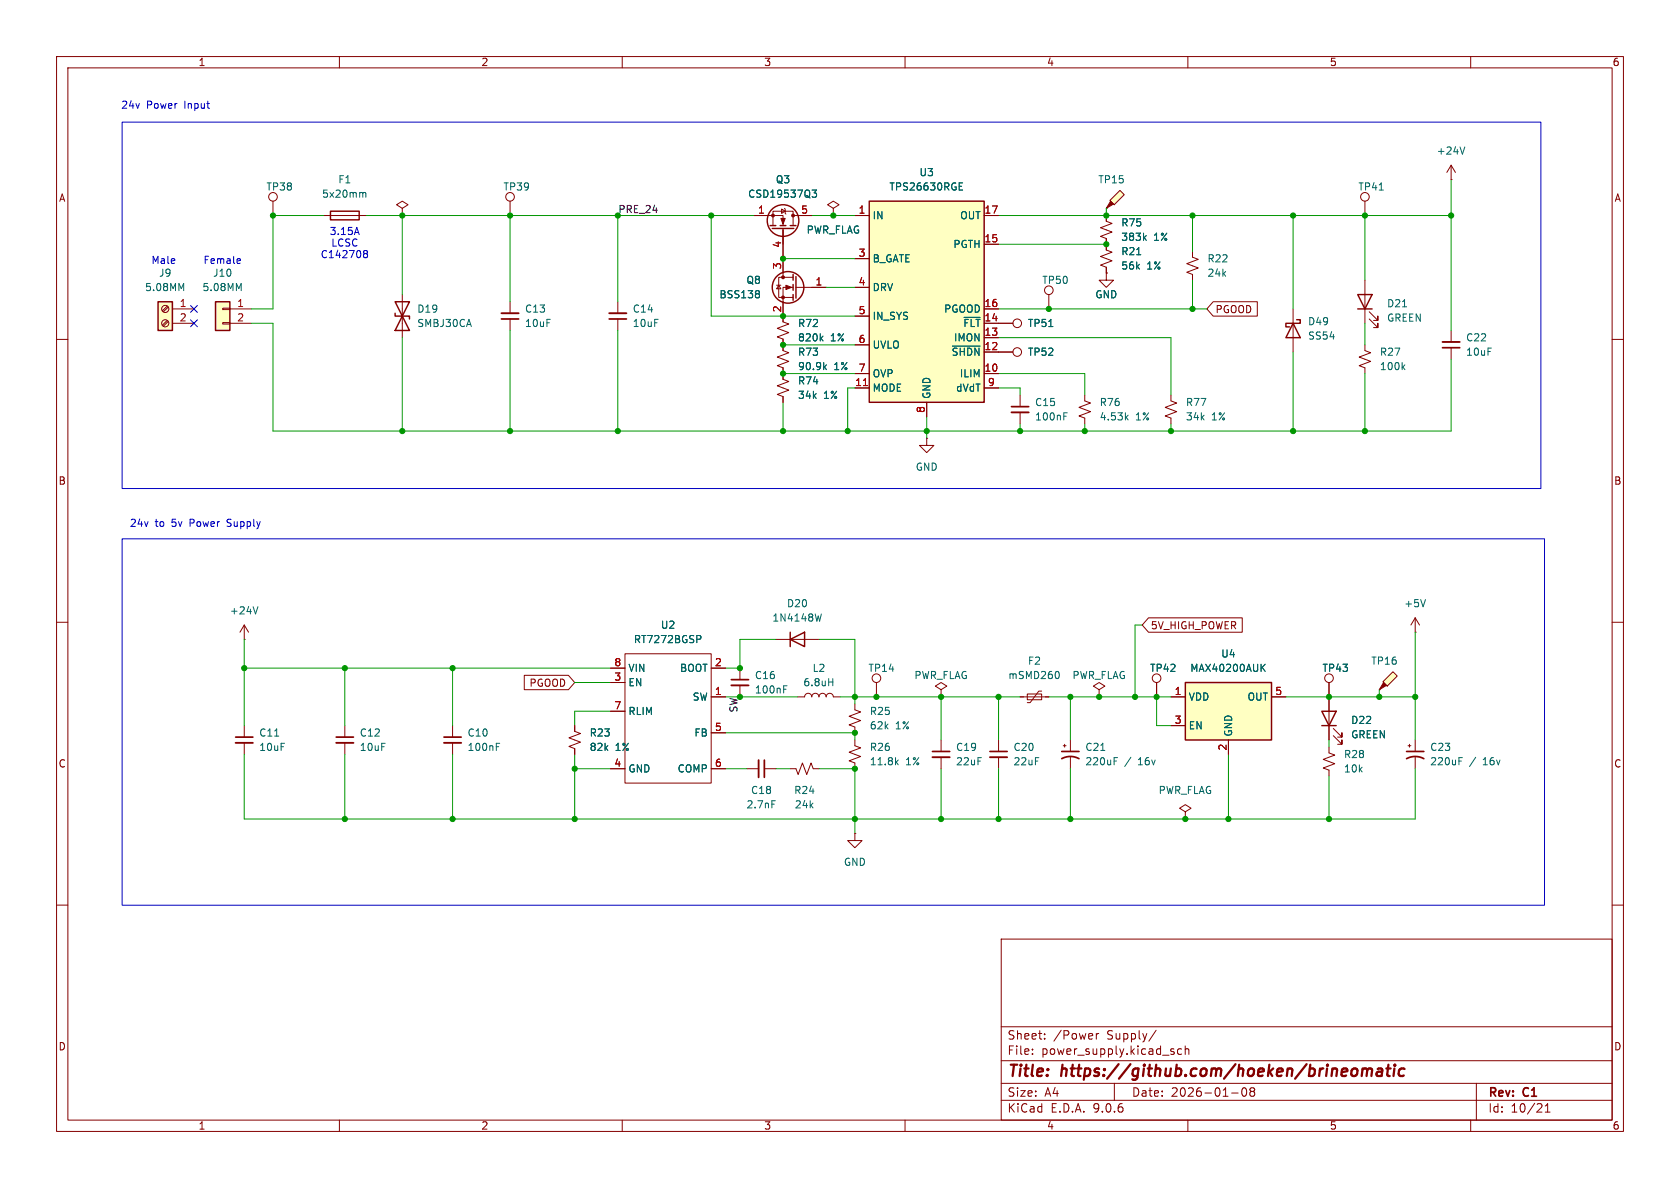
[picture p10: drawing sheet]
<svg xmlns="http://www.w3.org/2000/svg" width="297mm" height="210mm" viewBox="0 0 297 210" stroke-linecap="round" stroke-linejoin="round" font-family="sans-serif">
<g fill="none" stroke="#840000" stroke-width=".18">
<path d="M10 10h277v190h-277zM12 12h273v186h-273zM60 10v2M110 10v2M160 10v2M210 10v2M260 10v2M48.3 35.6v2.5M57.1 38.1h7.7M71.1 52.1v7.6M10 60h2M138.4 61v1l1 .4-2 .7 2 .8-2 .7 1 .4v2.1l1 .3-2 .8 2 .8-2 .7 1 .4v1"/>
<path d="M241.3 61v1l1 .4-2 .7 2 .8-2 .7 1 .4v1M285 60h2M10 110h2M43.2 113h.1M43.2 110.5l-.8 1.3M43.2 110.5l.7 1.3M43.2 110.5v2.5M285 110h2M80 128.3v2M80 131.3v2.1M101.6 128.3v1l1 .4-2 .7 2 .8-2 .8 1 .3v1.1M248.9 131.8h.5"/>
<path d="M249.2 131.6v.5M250.2 130.8v2M250.2 133.9v2M209.5 143.5l1.1-.6-1.1-.7-1 .7 1 .6v1.3M209.5 144.8h.1M10 160h2M177 166h108v32h-108zM285 160h2M60 198v2M110 198v2M160 198v2M177 194.5h108"/>
<path d="M177 191.5h108M177 187.5h108M177 181.5h108M182.5 186.3v.1M182.5 185.5v.1M184.7 183.6v.1M184.7 182.8v.1M193.8 182.7v1M194.2 182.7l-.2 .1-.2 .2M197 191.5v3M204.4 182.1l-1.3 2M207.4 185.9l.2 .2-.2 .3"/>
<path d="M207.4 185.4l.1 .1M208.9 185.5l-.4-.1-.3 .3v.4l.1 .2h.6M209.5 185.5l.2-.1 .4 .1 .1 .9M209.5 184.9v1.5M210 198v2M217.7 193.2h1.2M219.7 192.4a.81 .81 0 0 0 .3 1.4l.2-.1 .2-.5-.2-.8M221 192.4v.3l.2 .2M221.2 192.9l-.2 .3v.5l.2 .1 .5-.1 .1-.2-.1-.4-.2-.2M221.2 192.9h.3M221.7 192.4l.1 .3-.3 .2M260 198v2"/>
<path d="M261 191.5v6.5M273.2 196.6h.8M273.2 195.5l.4-.4v1.5"/>
<circle cx="48.3" cy="34.8" r=".76"/>
</g>
<g fill="none" stroke="#840000" stroke-width=".4">
<path d="M240.9 189.1a.49 .49 0 0 1 .8 .1M240.9 188.9l-.2 1.3M241.7 189.2a.5 .5 0 0 1 .8-.2l-.1 1.2M241.7 189.2l-.1 1M243.6 189l.2-.1 .5 .1v1.2M244.4 189.4h-.7a.4 .4 0 0 0-.4 .4 .4 .4 0 0 0 .3 .4l.7-.1M245.1 188.9h.7M245.5 188.2l-.3 1.7 .1 .2 .4 .1M246.5 188.9l-.2 1.3M246.6 188.2v.2M246.6 188.2l-.1 .1 .1 .1M246.6 188.2l.1 .1-.1 .1"/>
<path d="M248.3 189a.66 .66 0 0 0-1 .3v.5l.1 .3 .2 .1 .6-.1"/>
</g>
<path d="M64.1 34.1v.1M64.1 34.2v.7M64.1 34.2l.2-.2 .3 .1 .1 .8M145.7 64.9l.4 .4M146.1 64.5l-.5 .5M248 64.9l.4 .4M248.4 64.5l-.5 .5M45.6 107.3l-.4 1.2M87.7 132h.5M87.7 131.4h.6M257.9 134.5h.4M257.9 133.9h.6" fill="none" stroke="#006464" stroke-width=".18"/>
<path d="M78.5 130.3h3M248.7 134.1a3.2 3.2 0 0 1 3 0M248.7 132.8h3" fill="none" stroke="#840000" stroke-width=".3"/>
<path d="M78.5 131.3h3" fill="none" stroke="#840000" stroke-width=".33"/>
<path d="M58.4 37.3h5.1v1.6h-5.1zM69.8 53.3h2.6l-2.6 5.1h2.6zM69.8 55.4v.5h2.6v.5" fill="none" stroke="#840000" stroke-width=".25"/>
<path d="M38.1 53.3h2.5v5.1h-2.5z" fill="#ffffc2"/>
<path d="M38.1 53.3h2.5v5.1h-2.5z" fill="none" stroke="#840000" stroke-width=".25"/>
<path d="M39.4 54.5h1.2v.2h-1.2zM39.4 57h1.2v.3h-1.2zM40.6 54.6h3.8M40.6 57.2h3.8M43.2 128.3v2M43.2 131.3v2.1M61 128.3v2M61 131.3v2.1M151.1 147.3v1.3h1.3l-1.3 1.3-1.2-1.3h1.2M151.1 147.3h.1" fill="none" stroke="#840000" stroke-width=".18"/>
<path d="M42.2 51l.4-.9v1.3M48.6 130.1h.7" fill="none" stroke="#006464" stroke-width=".18"/>
<path d="M41.7 130.3h3M59.4 130.3h3.1" fill="none" stroke="#840000" stroke-width=".3"/>
<path d="M41.7 131.3h3M59.4 131.3h3.1" fill="none" stroke="#840000" stroke-width=".33"/>
<path d="M27.9 53.3h2.6v5.1h-2.6z" fill="#ffffc2"/>
<path d="M27.9 53.3h2.6v5.1h-2.6z" fill="none" stroke="#840000" stroke-width=".25"/>
<g fill="none" stroke="#840000" stroke-width=".18">
<path d="M29.6 54.1l-.9 .8M29.6 56.6l-.9 .9M29.7 54.3l-.8 .8M29.7 56.8l-.8 .9M30.5 54.6h3.8M30.5 57.2h3.8"/>
<circle cx="29.2" cy="54.6" r=".63"/>
<circle cx="29.2" cy="57.1" r=".63"/>
</g>
<path d="M32.1 51l.4-.9v1.3" fill="none" stroke="#006464" stroke-width=".18"/>
<path d="M153.7 35.6h20.3v35.5h-20.3z" fill="#ffffc2"/>
<path d="M153.7 35.6h20.3v35.5h-20.3z" fill="none" stroke="#840000" stroke-width=".25"/>
<g fill="none" stroke="#840000" stroke-width=".18">
<path d="M151.1 38.1h2.6M174 38.1h2.5M151.1 45.7h2.6M151.1 50.8h2.6M151.1 55.9h2.6M174 43.2h2.5M174 54.6h2.5M174 57.2h2.5M174 59.7h2.5M151.1 61h2.6M151.1 66h2.6M151.1 68.6h2.6"/>
<path d="M163.8 71.1v2.6M174 66h2.5M174 68.6h2.5M174 62.2h2.5"/>
</g>
<path d="M152.6 68.2h.8" fill="none" stroke="#a90000" stroke-width=".18"/>
<path d="M169.6 32.9h.4M169.6 33.6h.6M169.6 32.3h.6M170.4 56.1h2.9M168.4 61.2h4.9" fill="none" stroke="#006464" stroke-width=".18"/>
<path d="M198 33.7l.8 .7-1.8 1.8-.8-.8z" fill="#ffffc2"/>
<g fill="#840000" stroke="#840000" stroke-width=".18">
<path d="M196.3 35.6l.5 .5-1.2 .7z"/>
<path d="M138 38.6h.8l-.4 1z"/>
<path d="M138.9 50.4l1.1 .4-1.1 .4z"/>
<circle cx="140.2" cy="38.1" r=".25"/>
<circle cx="136.7" cy="38.1" r=".25"/>
<circle cx="138.4" cy="49" r=".25"/>
<circle cx="138.4" cy="52.6" r=".25"/>
</g>
<g fill="none" stroke="#840000" stroke-width=".18">
<path d="M71.1 36.8l1-.6-1-.6-1 .6 1 .6v1.3M71.1 38.1h.1M90.2 35.6v2.5M133.3 38.1h5.1v1.8M136.7 39.9v-2.6h3.5v2.6M138.2 37l.6 .3-.6 .4zM138.7 36.8l.1 .2v.7l.1 .1M140.2 38.1h3.3M195.6 36.8h.1M198 33.7l.8 .7-1.8 1.8-.8-.8zM256.5 31.8h.1M256.5 29.2l-.7 1.3"/>
<path d="M256.5 29.2l.8 1.3M256.5 29.2v2.6M90.2 53.3v2.1M90.2 56.4v2M109.2 53.3v2.1M109.2 56.4v2M137.3 50.4h.7M137.7 50.4l.3 .7h-.7zM138.4 40.4v8.6M140.2 50.8h-1.8v6.1l1 .4-2 .7 2 .8-2 .8 1 .3v1.1M140.2 49h-2.5v3.6h2.5M140.7 50.8h5.3"/>
<path d="M228.6 54.6v7.6M256.5 58.4v2.1M256.5 61.5v2M107.9 118.1h2.6M110.5 115.6h15.2v22.8h-15.2zM125.7 118.1h2.6M130.8 118.1v2M137.2 113h7.6M107.9 120.7h2.6M107.9 125.7h2.6M107.9 135.9h2.6M125.7 135.9h2.6"/>
<path d="M125.7 123.2h2.6M125.7 129.5h2.6M130.8 121.2v2M132.1 135.9h2M135.1 135.9h2.1M204.5 120.7v2.5"/>
<circle cx="90.2" cy="34.8" r=".76"/>
<circle cx="204.5" cy="119.9" r=".76"/>
</g>
<path d="M143.6 33.6h.8l-.5 .5 .4 .1v.5l-.2 .2-.5-.1M259 26l-.5 1.2M134 51.4l.3 .2-.3 .3 .3 .3v.2l-.3 .2M145.1 59.8l.4 .5M145.5 59.4l-.5 .5M123.7 112.3l.2 .3v.3l-.2 .1M145.2 108.5l-.3 1.3M138.5 121.8h.5M138.5 121.2h.6M136.5 141.5h.6" fill="none" stroke="#006464" stroke-width=".18"/>
<path d="M88.6 56.4h3.1M107.7 56.4h3M255 61.5h3.1M129.3 120.1h3M135.1 134.4v3" fill="none" stroke="#840000" stroke-width=".3"/>
<path d="M88.6 55.4h3.1M107.7 55.4h3M255 60.5h3.1M129.3 121.2h3M134.1 134.4v3" fill="none" stroke="#840000" stroke-width=".33"/>
<g fill="none" stroke="#840000" stroke-width=".25">
<path d="M136.1 39.9h1.1M137.9 39.9h1M139.7 39.9h1M136.5 40.4h3.8M140.2 48.5v1M140.2 50.3v1M140.2 52.1v1M140.7 48.9v3.8M228.6 57.2l1.3 2.5h-2.6zM229.2 56.5h.7v.7h-2.6v.6h.7M139.7 113l2.5-1.2v2.5zM139.7 111.8v2.5"/>
<circle cx="138.4" cy="39" r="2.79"/>
<circle cx="139.3" cy="50.8" r="2.79"/>
</g>
<path d="M209.5 120.7h15.3v10.1h-15.3z" fill="#ffffc2"/>
<path d="M209.5 120.7h15.3v10.1h-15.3zM233.7 125.7h2.5l-1.3 2.6zM233.7 128.3h2.5" fill="none" stroke="#840000" stroke-width=".25"/>
<g fill="none" stroke="#840000" stroke-width=".18">
<path d="M147.3 36.8l1-.6-1-.6-1 .6 1 .6v1.3M147.3 38.1h.1M195.6 38.1v1l1 .4-2 .8 2 .7-2 .8 1 .4v2l1 .4-2 .7 2 .8-2 .8 1 .3v1.1M176.5 57.2h2.6M185.4 52.1v2.5M195.6 48.3v1.2h1.2l-1.2 1.3-1.3-1.3h1.3M195.6 48.3h.1M210.8 44.5v1l1 .3-2 .8 2 .8-2 .7 1 .4v1M163.8 77.5v1.2h1.3l-1.3 1.3-1.2-1.3h1.2M163.8 77.5h.1M176.5 62.2h2.6M180.3 69.9v2"/>
<path d="M180.3 72.9v2M191.8 69.9v1l1 .3-2 .8 2 .8-2 .7 1 .4v1M207 69.9v1l1 .3-2 .8 2 .8-2 .7 1 .4v1M250.2 111.8h.1M250.2 109.2l-.8 1.3M250.2 109.2l.8 1.3M250.2 109.2v2.6M139.7 135.9h1l.4 1 .8-2 .7 2 .8-2 .4 1h1M141 123.2h1.2a.64 .64 0 0 1 .7-.6 .64 .64 0 0 1 .6 .6 .64 .64 0 0 1 .6-.6 .64 .64 0 0 1 .7 .6 .64 .64 0 0 1 .6-.6 .64 .64 0 0 1 .6 .6 .64 .64 0 0 1 .7-.6 .64 .64 0 0 1 .6 .6h1.3M151.1 124.5v1l1 .4-2 .7 2 .8-2 .7 1 .4v1M151.1 130.8v1l1 .4-2 .8 2 .7-2 .8 1 .4v1M154.9 120.7v2.5"/>
<path d="M166.4 121.9l1-.6-1-.6-1 .6 1 .6v1.3M166.4 123.2h.1M166.4 130.8v2M166.4 133.9v2M176.5 130.8v2M176.5 133.9v2M180.3 123.2h5.1M181.6 122.7h2.5v1h-2.5zM184.1 122.2h-.5l-1.5 2h-.5M188 131.8h.5M188.2 131.6v.5M189.2 130.8v2"/>
<path d="M189.2 133.9v2M194.3 121.9l1-.6-1-.6-1 .6 1 .6v1.3M194.3 123.2h.1M207 123.2h2.5M207 128.3h2.5M217.2 130.8v2.6M224.8 123.2h2.5M234.9 132.1v1l1.1 .4-2.1 .7 2.1 .8-2.1 .8 1 .3v1.1M234.9 120.7v10.1M235.7 130l1.5 1.6v-.8v.8h-.7M235.7 128.8l1.5 1.5v-.8v.8h-.7"/>
<circle cx="179.8" cy="57.1" r=".76"/>
<circle cx="185.4" cy="51.3" r=".76"/>
<circle cx="179.8" cy="62.2" r=".76"/>
<circle cx="154.9" cy="119.9" r=".76"/>
<circle cx="234.9" cy="119.9" r=".76"/>
</g>
<g fill="none" stroke="#006464" stroke-width=".18">
<path d="M185.4 57.7h.7M201 45h.7M202.3 42l.3 .5M202.6 41.6l-.4 .5M188.1 73.6h.4M188.1 73h.6M199.1 73.8l.3 .4M199.4 73.4l-.4 .5M147.2 120v1.2M187 118.7a.79 .79 0 0 1 0 1.3M223.1 118l.6 .7M223.7 117.4l-.8 .7"/>
<path d="M252 106l-.4 1.3M146.5 120.6h.7M158.4 134.7l.4 .5M158.8 134.4l-.5 .4M194.6 132.7h.7M197 134.5h.4M197 133.9h.6"/>
</g>
<path d="M178.8 71.9h3.1M164.8 132.8h3.1M175 132.8h3.1M187.7 134.1a3.2 3.2 0 0 1 3.1 0M187.7 132.8h3.1" fill="none" stroke="#840000" stroke-width=".3"/>
<path d="M178.8 72.9h3.1M164.8 133.9h3.1M175 133.9h3.1" fill="none" stroke="#840000" stroke-width=".33"/>
<path d="M244.5 120.5l1.8-1.8 .7 .8-1.8 1.8z" fill="#ffffc2"/>
<path d="M244.6 120.7l.5 .5-1.3 .7z" fill="#840000" stroke="#840000" stroke-width=".18"/>
<g fill="none" stroke="#840000" stroke-width=".18">
<path d="M133.3 38.1h2.6M141 38.1h2.5M147.3 38.1h.1M151.1 38.1h2.6M174 38.1h2.5M195.6 38.1v1M241.3 35.6v2.5M138.4 40.6v7.7M138.4 53.3v3.6M138.4 59.9v2.1M143.5 50.8h2.5M151.1 50.8h2.6"/>
<path d="M151.1 45.7h2.6M151.1 55.9h2.6M174 57.2h5.1M174 43.2h2.5M174 54.6h2.5M174 59.7h2.5M195.6 48.3h.1M195.6 42.2v2M195.6 47.2v1.1M214.5 53.3h7.8v2.6h-7.8l-1.1-1.3zM241.3 49.5v7.7M242.1 56.4l1.5 1.5v-.7v.7h-.8"/>
<path d="M242.1 55.1l1.5 1.5v-.7v.7h-.8M138.4 65v2.1M138.4 70.1v1M151.1 61h2.6M151.1 66h2.6M151.1 68.6h2.6M163.8 71.1v2.6M174 62.2h5.1M174 66h2.5M174 68.6h2.5M92.7 119.4h7.8l1.1 1.3-1.1 1.2h-7.8zM107.9 118.1h2.6"/>
<path d="M125.7 118.1h2.6M203 109.2h16.6v2.6h-16.6l-1.1-1.3zM101.6 128.3v1M101.6 132.3v1.1M107.9 120.7h2.6M107.9 125.7h2.6M107.9 135.9h2.6M125.7 123.2h2.6M125.7 135.9h2.6M125.7 129.5h2.6M204.5 120.7v2.5M207 123.2h2.5"/>
<path d="M207 128.3h2.5M217.2 130.8v2.6M224.8 123.2h2.5M234.9 120.7v5M234.9 128.3v2.5M243.8 121.9h.1M244.5 120.5l1.8-1.8 .7 .8-1.8 1.8z"/>
<circle cx="241.3" cy="34.8" r=".76"/>
</g>
<g fill="none" stroke="#006464" stroke-width=".18">
<path d="M143.6 33.6h.8l-.5 .5 .4 .1v.5l-.2 .2-.5-.1M169.6 33.6h.6M169.6 32.9h.4M169.6 32.3h.6M243.8 33.6h.8M134 51.4l.3 .2-.3 .3 .3 .3v.2l-.3 .2M145.1 59.8l.4 .5M145.5 59.4l-.5 .5M170.4 56.1h2.9M185.4 57.7h.7M201 45h.7M202.3 42l.3 .5"/>
<path d="M202.6 41.6l-.4 .5M247.9 54.2h.8M145.7 64.9l.4 .4M146.1 64.5l-.5 .5M168.4 61.2h4.9M123.7 112.3l.2 .3v.3l-.2 .1M223.1 118l.6 .7M223.7 117.4l-.8 .7"/>
</g>
<path d="M240 52.1h2.6l-1.3 2.5zM240 54.6h2.6" fill="none" stroke="#840000" stroke-width=".25"/>
<g fill="none" stroke="#009600" stroke-width=".18">
<path d="M57.1 38.1h-8.8v16.5h-3.9M64.8 38.1h68.5M71.1 38.1v14M90.2 38.1v15.2M109.2 38.1v15.2M125.7 38.1v17.8h25.4M143.5 38.1h7.6M176.5 38.1h80M195.6 36.8v1.3M210.8 38.1v6.4M228.6 38.1v16.5M241.3 38.1v11.4"/>
<path d="M256.5 31.8v26.6M44.4 57.2h3.9v19h208.2v-12.7M71.1 59.7v16.5M90.2 58.4v17.8M109.2 58.4v17.8M138.4 45.7h12.7M146 50.8h5.1M176.5 59.7h30.5v10.2M176.5 54.6h36.9M176.5 43.2h19.1M210.8 49.5v5.1M241.3 57.2v3.8"/>
<path d="M138.4 66h12.7M138.4 71.1v5.1M138.4 61h12.7M151.1 68.6h-1.2v7.6M163.8 73.7v3.8M176.5 68.6h3.8v1.3M176.5 66h15.3v3.9M180.3 74.9v1.3M191.8 74.9v1.3M207 74.9v1.3M228.6 62.2v14M241.3 66v10.2"/>
<path d="M43.2 113v15.3M43.2 118.1h64.7M61 118.1v10.2M80 118.1v10.2M137.2 113h-6.4v5.1h-2.5M144.8 113h6.3v11.5M201.9 110.5h-1.2v12.7M250.2 111.8v19M43.2 133.4v11.4h207v-8.9M61 133.4v11.4M80 133.4v11.4M101.6 133.4v11.4"/>
<path d="M101.6 135.9h6.3M101.6 120.7h6.3M107.9 125.7h-6.3v2.6M128.3 135.9h3.8M128.3 123.2h12.7M128.3 129.5h22.8v1.3M137.2 135.9h2.5M144.8 135.9h6.3v11.4M148.6 123.2h31.7M166.4 123.2v7.6M166.4 135.9v8.9M176.5 123.2v7.6"/>
<path d="M176.5 135.9v8.9M185.4 123.2h21.6M189.2 123.2v7.6M189.2 135.9v8.9M204.5 123.2v5.1h2.5M217.2 133.4v11.4M227.3 123.2h22.9M234.9 130.8v1.3M234.9 137.2v7.6M243.8 121.9v1.3"/>
</g>
<path d="M33.7 56.5l1.2 1.3M33.7 54l1.2 1.2M34.9 56.5l-1.2 1.3M34.9 54l-1.2 1.2" fill="none" stroke="#000084" stroke-width=".18"/>
<path d="M21.6 21.6h250.8v64.8h-250.8zM42.1 45.7l.4 .1v.2l-.6 .2M42.5 46.5l-.4 .1M63.1 40.2l.4 1.3M64.3 44.7l.2 .1M64.3 44.4l.2-.1h.4l.1 .3-.3 .2M64.5 44.8h.2M64.5 44.8l-.2 .1M64.7 44.8l.3 .3-.1 .3-.2 .2-.4-.2M21.6 95.3h251.4v64.7h-251.4z" fill="none" stroke="#0000c2" stroke-width=".18"/>
<path d="M152.6 68.2h.8" fill="none" stroke="#a90000" stroke-width=".18"/>
<g fill="#009600" stroke="#009600" stroke-width=".18">
<circle cx="48.3" cy="38.1" r=".46"/>
<circle cx="138.4" cy="76.2" r=".46"/>
<circle cx="125.7" cy="38.1" r=".46"/>
<circle cx="71.1" cy="76.2" r=".46"/>
<circle cx="138.4" cy="45.7" r=".46"/>
<circle cx="90.2" cy="38.1" r=".46"/>
<circle cx="71.1" cy="38.1" r=".46"/>
<circle cx="250.2" cy="123.2" r=".46"/>
<circle cx="241.3" cy="76.2" r=".46"/>
<circle cx="243.8" cy="123.2" r=".46"/>
<circle cx="210.8" cy="54.6" r=".46"/>
<circle cx="195.6" cy="43.2" r=".46"/>
<circle cx="195.6" cy="38.1" r=".46"/>
<circle cx="210.8" cy="38.1" r=".46"/>
<circle cx="241.3" cy="38.1" r=".46"/>
<circle cx="256.5" cy="38.1" r=".46"/>
<circle cx="234.9" cy="123.2" r=".46"/>
<circle cx="234.9" cy="144.8" r=".46"/>
<circle cx="189.2" cy="123.2" r=".46"/>
<circle cx="194.3" cy="123.2" r=".46"/>
<circle cx="204.5" cy="123.2" r=".46"/>
<circle cx="189.2" cy="144.8" r=".46"/>
<circle cx="200.7" cy="123.2" r=".46"/>
<circle cx="209.5" cy="144.8" r=".46"/>
<circle cx="217.2" cy="144.8" r=".46"/>
<circle cx="90.2" cy="76.2" r=".46"/>
<circle cx="80" cy="118.1" r=".46"/>
<circle cx="109.2" cy="76.2" r=".46"/>
<circle cx="130.8" cy="118.1" r=".46"/>
<circle cx="130.8" cy="123.2" r=".46"/>
<circle cx="43.2" cy="118.1" r=".46"/>
<circle cx="101.6" cy="144.8" r=".46"/>
<circle cx="80" cy="144.8" r=".46"/>
<circle cx="61" cy="144.8" r=".46"/>
<circle cx="61" cy="118.1" r=".46"/>
<circle cx="101.6" cy="135.9" r=".46"/>
<circle cx="228.6" cy="76.2" r=".46"/>
<circle cx="228.6" cy="38.1" r=".46"/>
<circle cx="180.3" cy="76.2" r=".46"/>
<circle cx="185.4" cy="54.6" r=".46"/>
<circle cx="191.8" cy="76.2" r=".46"/>
<circle cx="138.4" cy="61" r=".46"/>
<circle cx="138.4" cy="66" r=".46"/>
<circle cx="163.8" cy="76.2" r=".46"/>
<circle cx="149.9" cy="76.2" r=".46"/>
<circle cx="147.3" cy="38.1" r=".46"/>
<circle cx="138.4" cy="55.9" r=".46"/>
<circle cx="207" cy="76.2" r=".46"/>
<circle cx="151.1" cy="135.9" r=".46"/>
<circle cx="151.1" cy="129.5" r=".46"/>
<circle cx="151.1" cy="144.8" r=".46"/>
<circle cx="166.4" cy="144.8" r=".46"/>
<circle cx="176.5" cy="144.8" r=".46"/>
<circle cx="166.4" cy="123.2" r=".46"/>
<circle cx="151.1" cy="123.2" r=".46"/>
<circle cx="154.9" cy="123.2" r=".46"/>
<circle cx="176.5" cy="123.2" r=".46"/>
</g>
<g font-size="2.8" fill="#840000">
<text x="178" y="190.9">Title:</text>
<text x="187.7" y="190.9">https://github.com/hoeken/brineomatic</text>
</g>
<g font-size="2.1" fill="#840000">
<text x="178" y="184">Sheet:</text>
<text x="186.2" y="184">/Power</text>
<text x="195.7" y="184">Supply/</text>
<text x="178" y="186.7">File:</text>
<text x="184.1" y="186.7">power_supply.kicad_sch</text>
<text x="178" y="196.9">KiCad</text>
<text x="178" y="194.1">Size:</text>
<text x="184.7" y="194.1">A4</text>
<text x="185.7" y="196.9">E.D.A.</text>
<text x="193.3" y="196.9">9.0.6</text>
<text x="200" y="194.1">Date:</text>
<text x="207" y="194.1">2026-01-08</text>
<text x="263" y="194.3">Rev:</text>
<text x="263" y="196.9">Id:</text>
<text x="267.1" y="196.9">10/21</text>
<text x="269.4" y="194.3">C1</text>
</g>
<g font-size="1.8" fill="#840000">
<text x="35" y="11.9">1</text>
<text x="85" y="11.9">2</text>
<text x="135" y="11.9">3</text>
<text x="185" y="11.9">4</text>
<text x="235" y="11.9">5</text>
<text x="285" y="11.9">6</text>
<text x="10.3" y="35.9">A</text>
<text x="285.3" y="35.9">A</text>
<text x="214.8" y="55.6">PGOOD</text>
<text x="10.3" y="85.9">B</text>
<text x="285.3" y="85.9">B</text>
<text x="203.4" y="111.4">5V_HIGH_POWER</text>
<text x="93.5" y="121.6">PGOOD</text>
<text x="10.3" y="135.9">C</text>
<text x="285.3" y="135.9">C</text>
<text x="10.3" y="185.9">D</text>
<text x="285.3" y="185.9">D</text>
<text x="35" y="199.9">1</text>
<text x="85" y="199.9">2</text>
<text x="135" y="199.9">3</text>
<text x="185" y="199.9">4</text>
<text x="235" y="199.9">5</text>
<text x="285" y="199.9">6</text>
</g>
<g font-size="1.8" fill="#0000c2">
<text x="21.3" y="19.3">24v</text>
<text x="25.9" y="19.3">Power</text>
<text x="32.7" y="19.3">Input</text>
<text x="58.2" y="41.7">3.15A</text>
<text x="26.7" y="46.7">Male</text>
<text x="35.9" y="46.7">Female</text>
<text x="56.6" y="45.8">C142708</text>
<text x="58.5" y="43.8">LCSC</text>
<text x="22.9" y="93.2">24v</text>
<text x="27.4" y="93.2">to</text>
<text x="30.5" y="93.2">5v</text>
<text x="33.8" y="93.2">Power</text>
<text x="40.6" y="93.2">Supply</text>
</g>
<g font-size="1.8" fill="#006464">
<text x="253.9" y="27.5">+24V</text>
<text x="47" y="33.9">TP38</text>
<text x="56.8" y="35.2">5x20mm</text>
<text x="59.7" y="32.6">F1</text>
<text x="88.9" y="33.9">TP39</text>
<text x="132.2" y="35.2">CSD19537Q3</text>
<text x="137.1" y="32.6">Q3</text>
<text x="157.1" y="33.9">TPS26630RGE</text>
<text x="162.5" y="31.3">U3</text>
<text x="194.1" y="32.6">TP15</text>
<text x="240" y="33.9">TP41</text>
<text x="142.5" y="41.5">PWR_FLAG</text>
<text x="154.2" y="39">IN</text>
<text x="169.7" y="39">OUT</text>
<text x="198.1" y="40.2">R75</text>
<text x="154.2" y="46.6">B_GATE</text>
<text x="168.4" y="44">PGTH</text>
<text x="198.1" y="42.8">383k</text>
<text x="198.1" y="45.3">R21</text>
<text x="198.1" y="47.9">56k</text>
<text x="202.7" y="47.9">1%</text>
<text x="204" y="42.8">1%</text>
<text x="213.4" y="46.6">R22</text>
<text x="25.5" y="51.7">5.08MM</text>
<text x="28" y="49.1">J9</text>
<text x="35.7" y="51.7">5.08MM</text>
<text x="37.6" y="49.1">J10</text>
<text x="127.1" y="52.9">BSS138</text>
<text x="131.9" y="50.4">Q8</text>
<text x="154.2" y="51.7">DRV</text>
<text x="184.2" y="50.4">TP50</text>
<text x="193.5" y="52.9">GND</text>
<text x="213.4" y="49.1">24k</text>
<text x="73.7" y="58">SMBJ30CA</text>
<text x="73.7" y="55.5">D19</text>
<text x="92.7" y="55.5">C13</text>
<text x="92.7" y="58">10uF</text>
<text x="111.8" y="55.5">C14</text>
<text x="111.8" y="58">10uF</text>
<text x="141" y="58">R72</text>
<text x="154.2" y="56.7">IN_SYS</text>
<text x="166.8" y="55.5">PGOOD</text>
<text x="170.2" y="58">~{FLT}</text>
<text x="181.6" y="58">TP51</text>
<text x="231.1" y="57.7">D49</text>
<text x="245.1" y="57.1">GREEN</text>
<text x="245.1" y="54.5">D21</text>
<text x="141" y="65.6">90.9k</text>
<text x="141" y="60.6">820k</text>
<text x="141" y="63.1">R73</text>
<text x="146.8" y="60.6">1%</text>
<text x="147.4" y="65.6">1%</text>
<text x="154.2" y="61.8">UVLO</text>
<text x="168.1" y="63.1">~{SHDN}</text>
<text x="168.6" y="60.6">IMON</text>
<text x="181.6" y="63.1">TP52</text>
<text x="231.1" y="60.2">SS54</text>
<text x="243.8" y="63.1">R27</text>
<text x="243.8" y="65.6">100k</text>
<text x="259.1" y="60.5">C22</text>
<text x="259.1" y="63.1">10uF</text>
<text x="141" y="68.2">R74</text>
<text x="141" y="70.7">34k</text>
<text x="145.6" y="70.7">1%</text>
<text x="154.2" y="66.9">OVP</text>
<text x="154.2" y="69.4">MODE</text>
<text x="164.7" y="70.6" transform="rotate(-90 164.7 70.6)">GND</text>
<text x="168.9" y="69.4">dVdT</text>
<text x="169.6" y="66.9">ILIM</text>
<text x="182.9" y="72">C15</text>
<text x="194.3" y="72">R76</text>
<text x="209.6" y="72">R77</text>
<text x="182.9" y="74.5">100nF</text>
<text x="194.3" y="74.5">4.53k</text>
<text x="200.8" y="74.5">1%</text>
<text x="209.6" y="74.5">34k</text>
<text x="214.2" y="74.5">1%</text>
<text x="161.8" y="83.4">GND</text>
<text x="139" y="107.5">D20</text>
<text x="248.2" y="107.5">+5V</text>
<text x="40.5" y="108.8">+24V</text>
<text x="112" y="113.9">RT7272BGSP</text>
<text x="116.7" y="111.4">U2</text>
<text x="136.5" y="110.1">1N4148W</text>
<text x="111" y="119">VIN</text>
<text x="120.1" y="119">BOOT</text>
<text x="143.6" y="119">L2</text>
<text x="153.4" y="119">TP14</text>
<text x="181.6" y="117.7">F2</text>
<text x="203.2" y="119">TP42</text>
<text x="210.3" y="119">MAX40200AUK</text>
<text x="215.8" y="116.4">U4</text>
<text x="233.7" y="119">TP43</text>
<text x="242.3" y="117.7">TP16</text>
<text x="111" y="121.5">EN</text>
<text x="122.4" y="124.1">SW</text>
<text x="133.4" y="122.8">100nF</text>
<text x="133.4" y="120.2">C16</text>
<text x="141.9" y="121.5">6.8uH</text>
<text x="161.6" y="120.2">PWR_FLAG</text>
<text x="178.2" y="120.2">mSMD260</text>
<text x="189.5" y="120.2">PWR_FLAG</text>
<text x="210.1" y="124.1">VDD</text>
<text x="220.5" y="124.1">OUT</text>
<text x="45.7" y="130.4">C11</text>
<text x="63.5" y="130.4">C12</text>
<text x="82.6" y="130.4">C10</text>
<text x="104.1" y="130.4">R23</text>
<text x="111" y="126.6">RLIM</text>
<text x="122.7" y="130.4">FB</text>
<text x="153.7" y="126.6">R25</text>
<text x="153.7" y="129.1">62k</text>
<text x="158.3" y="129.1">1%</text>
<text x="210.1" y="129.1">EN</text>
<text x="218" y="130.3" transform="rotate(-90 218 130.3)">GND</text>
<text x="238.8" y="130.7">GREEN</text>
<text x="238.8" y="128.2">D22</text>
<text x="45.7" y="132.9">10uF</text>
<text x="63.5" y="132.9">10uF</text>
<text x="82.6" y="132.9">100nF</text>
<text x="104.1" y="132.9">82k</text>
<text x="108.8" y="132.9">1%</text>
<text x="111" y="136.8">GND</text>
<text x="119.7" y="136.8">COMP</text>
<text x="153.7" y="135.5">11.8k</text>
<text x="153.7" y="132.9">R26</text>
<text x="160.1" y="135.5">1%</text>
<text x="168.9" y="132.9">C19</text>
<text x="168.9" y="135.5">22uF</text>
<text x="179.1" y="132.9">C20</text>
<text x="179.1" y="135.5">22uF</text>
<text x="191.8" y="132.9">C21</text>
<text x="191.8" y="135.5">220uF</text>
<text x="198.8" y="135.5">/</text>
<text x="201.3" y="135.5">16v</text>
<text x="237.5" y="136.8">10k</text>
<text x="237.5" y="134.2">R28</text>
<text x="252.7" y="132.9">C23</text>
<text x="252.7" y="135.5">220uF</text>
<text x="259.8" y="135.5">/</text>
<text x="262.3" y="135.5">16v</text>
<text x="131.9" y="143.1">2.7nF</text>
<text x="132.7" y="140.6">C18</text>
<text x="140.3" y="140.6">R24</text>
<text x="140.4" y="143.1">24k</text>
<text x="204.7" y="140.6">PWR_FLAG</text>
<text x="149.1" y="153.3">GND</text>
</g>
<text font-size="1.8" fill="#009600" x="109.2" y="37.8">PRE_24</text>
<g font-size="1.8" fill="#a90000">
<text x="133.9" y="37.8">1</text>
<text x="141.5" y="37.8">5</text>
<text x="151.7" y="37.8">1</text>
<text x="173.9" y="37.8">17</text>
<text x="138.2" y="47.7" transform="rotate(-90 138.2 47.7)">3</text>
<text x="138.2" y="43.9" transform="rotate(-90 138.2 43.9)">4</text>
<text x="151.7" y="45.5">3</text>
<text x="173.9" y="42.9">15</text>
<text x="144.1" y="50.5">1</text>
<text x="151.7" y="50.5">4</text>
<text x="31.7" y="54.4">1</text>
<text x="31.7" y="56.9">2</text>
<text x="41.8" y="54.4">1</text>
<text x="41.8" y="56.9">2</text>
<text x="138.2" y="55.3" transform="rotate(-90 138.2 55.3)">2</text>
<text x="151.7" y="55.6">5</text>
<text x="173.9" y="54.4">16</text>
<text x="173.9" y="56.9">14</text>
<text x="173.9" y="59.4">13</text>
<text x="151.7" y="60.7">6</text>
<text x="151.7" y="65.8">7</text>
<text x="173.9" y="62">12</text>
<text x="173.9" y="65.8">10</text>
<text x="151.1" y="68.3">11</text>
<text x="174.6" y="68.3">9</text>
<text x="163.6" y="73.1" transform="rotate(-90 163.6 73.1)">8</text>
<text x="108.5" y="117.9">8</text>
<text x="126.3" y="117.9">2</text>
<text x="108.5" y="120.4">3</text>
<text x="108.5" y="125.5">7</text>
<text x="126.3" y="122.9">1</text>
<text x="207.6" y="122.9">1</text>
<text x="225.4" y="122.9">5</text>
<text x="126.3" y="129.3">5</text>
<text x="207.6" y="128">3</text>
<text x="108.5" y="135.6">4</text>
<text x="126.3" y="135.6">6</text>
<text x="216.9" y="132.8" transform="rotate(-90 216.9 132.8)">2</text>
</g>
<text font-size="1.8" fill="#0f0f0f" x="130.5" y="126.1" transform="rotate(-90 130.5 126.1)">SW</text>
</svg>
